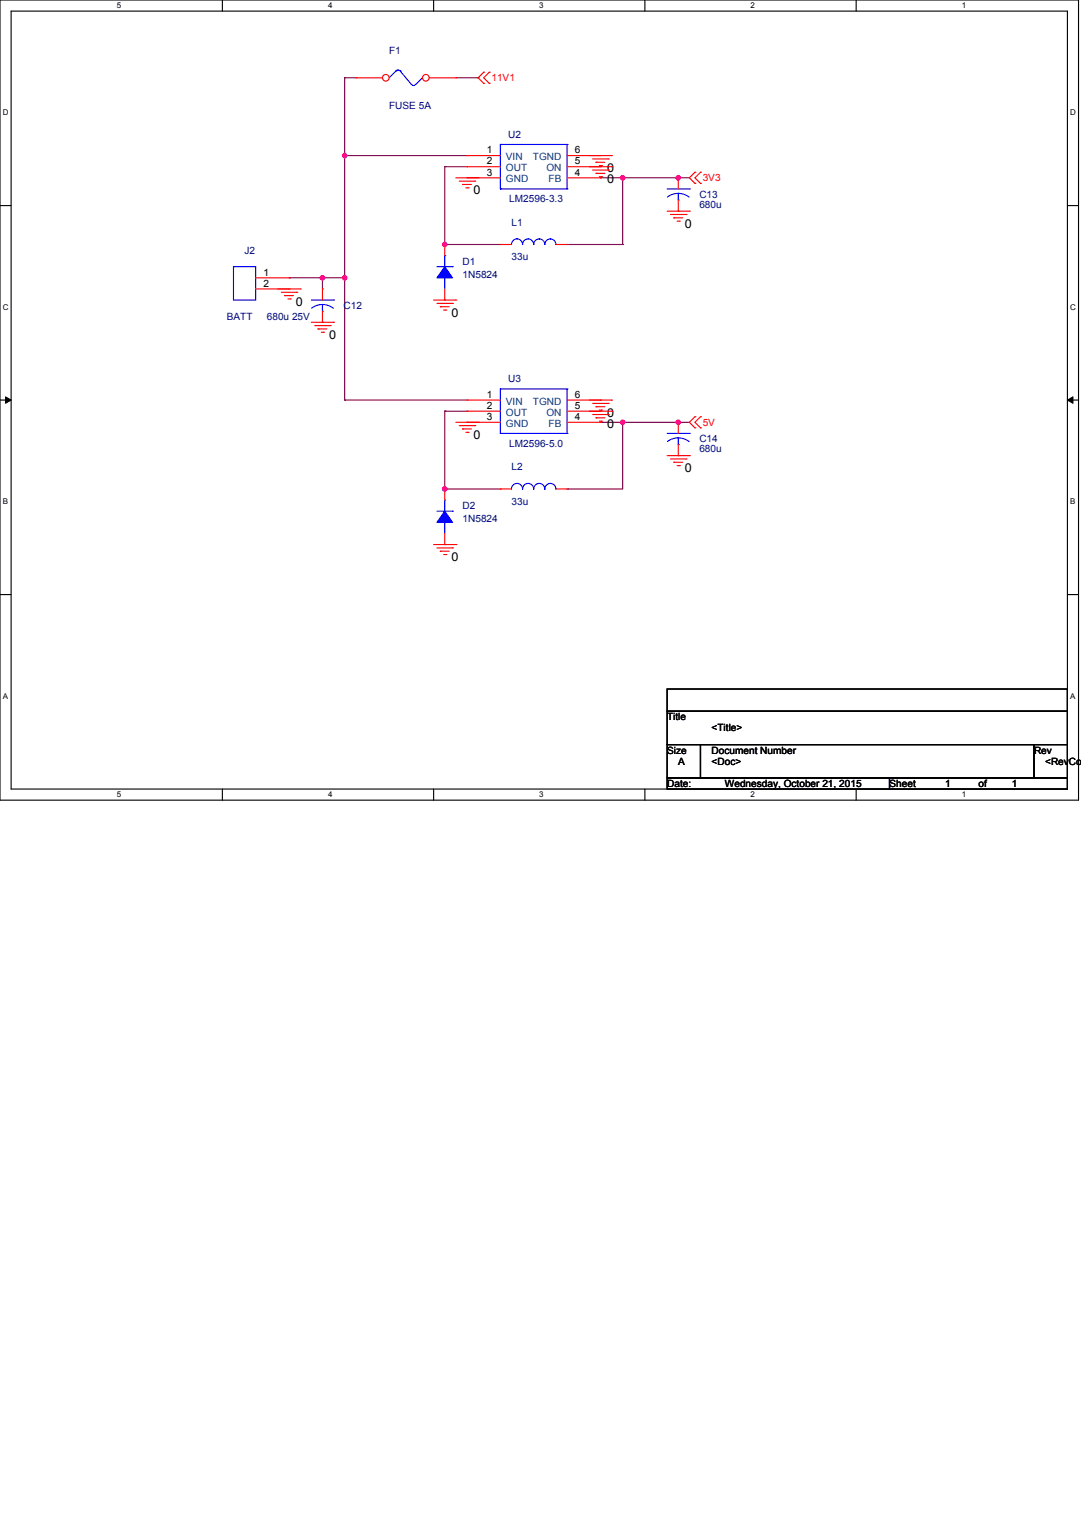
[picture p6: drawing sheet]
<svg xmlns="http://www.w3.org/2000/svg" width="210mm" height="297mm" viewBox="0 0 210 297" stroke-linecap="round" stroke-linejoin="round" font-family="sans-serif">
<path d="M0 0h209.4v155.4h-209.4zM2.2 2.2h205.1v151.1h-205.1z" fill="none" stroke="#000" stroke-width=".22"/>
<g fill="#fff">
<path d="M22.7 .2h.8v1.7h-.8z"/>
<path d="M22.7 153.5h.8v1.7h-.8z"/>
</g>
<path d="M43.2 0v2.2M43.2 153.3v2.1" fill="none" stroke="#000" stroke-width=".22"/>
<g fill="#fff">
<path d="M63.7 .2h.9v1.7h-.9z"/>
<path d="M63.7 153.5h.9v1.7h-.9z"/>
</g>
<path d="M84.2 0v2.2M84.2 153.3v2.1" fill="none" stroke="#000" stroke-width=".22"/>
<g fill="#fff">
<path d="M104.7 .2h.9v1.7h-.9z"/>
<path d="M104.7 153.5h.9v1.7h-.9z"/>
</g>
<path d="M125.2 0v2.2M125.2 153.3v2.1" fill="none" stroke="#000" stroke-width=".22"/>
<g fill="#fff">
<path d="M145.7 .2h.9v1.7h-.9z"/>
<path d="M145.7 153.5h.9v1.7h-.9z"/>
</g>
<path d="M166.2 0v2.2M166.2 153.3v2.1" fill="none" stroke="#000" stroke-width=".22"/>
<g fill="#fff">
<path d="M186.8 .2h.8v1.7h-.8z"/>
<path d="M186.8 153.5h.8v1.7h-.8z"/>
<path d="M.5 21.1h1.2v1.7h-1.2z"/>
<path d="M207.8 21.1h1.1v1.7h-1.1z"/>
<path d="M.5 58.8h1.2v1.7h-1.2z"/>
<path d="M207.8 58.8h1.1v1.7h-1.1z"/>
</g>
<path d="M0 39.9h2.2M207.3 39.9h2.1" fill="none" stroke="#000" stroke-width=".22"/>
<g fill="#fff">
<path d="M.5 96.6h1.1v1.7h-1.1z"/>
<path d="M207.8 96.6h1v1.7h-1z"/>
</g>
<path d="M0 77.7h2.2M207.3 77.7h2.1" fill="none" stroke="#000" stroke-width=".22"/>
<path d="M1.1 77.1l1.1 .6-1.1 .6zM207.3 77.7l1-.6v1.2z" fill="#000"/>
<path d="M1.1 77.1l1.1 .6-1.1 .6zM207.3 77.7l1-.6v1.2z" fill="none" stroke="#000" stroke-width=".19"/>
<g fill="#fff">
<path d="M.5 134.4h1.1v1.7h-1.1z"/>
<path d="M207.8 134.4h1v1.7h-1z"/>
</g>
<path d="M0 115.5h2.2M207.3 115.5h2.1" fill="none" stroke="#000" stroke-width=".22"/>
<path d="M66.9 30.2h.1M66.9 30.2h23.8M62.6 54h.1M62.6 54h4.3M66.9 54h.1M66.9 54v23.7M66.9 77.7h.1M66.9 77.7h23.8" fill="none" stroke="#800040" stroke-width=".22"/>
<circle cx="66.9" cy="54" r=".43" fill="#f0f"/>
<circle cx="66.9" cy="54" r=".43" fill="none" stroke="#f0f" stroke-width=".22"/>
<path d="M66.9 30.2v23.8M66.9 54h.1" fill="none" stroke="#800040" stroke-width=".22"/>
<circle cx="66.9" cy="30.2" r=".43" fill="#f0f"/>
<circle cx="66.9" cy="30.2" r=".43" fill="none" stroke="#f0f" stroke-width=".22"/>
<path d="M62.6 54h.1M62.6 54v2.1" fill="none" stroke="#800040" stroke-width=".22"/>
<circle cx="62.6" cy="54" r=".43" fill="#f0f"/>
<circle cx="62.6" cy="54" r=".43" fill="none" stroke="#f0f" stroke-width=".22"/>
<path d="M131.7 34.5h.1M131.7 34.5h2.2M56.1 54h.1M56.1 54h6.5" fill="none" stroke="#800040" stroke-width=".22"/>
<circle cx="131.7" cy="34.5" r=".43" fill="#f0f"/>
<circle cx="131.7" cy="34.5" r=".43" fill="none" stroke="#f0f" stroke-width=".22"/>
<path d="M131.7 82h.1M131.7 82h2.2" fill="none" stroke="#800040" stroke-width=".22"/>
<circle cx="131.7" cy="82" r=".43" fill="#f0f"/>
<circle cx="131.7" cy="82" r=".43" fill="none" stroke="#f0f" stroke-width=".22"/>
<path d="M86.4 32.4h.1M86.4 32.4h4.3M86.4 32.4v15.1M120.9 34.5h.1M120.9 34.5h10.8M86.4 47.5h.1M120.9 82h.1M120.9 82h10.8" fill="none" stroke="#800040" stroke-width=".22"/>
<circle cx="86.4" cy="47.5" r=".43" fill="#f0f"/>
<circle cx="86.4" cy="47.5" r=".43" fill="none" stroke="#f0f" stroke-width=".22"/>
<path d="M120.9 34.5h.1M120.9 34.5v13M86.4 47.5h.1M86.4 47.5h10.8M110.1 47.5h10.8M120.9 47.5h.1" fill="none" stroke="#800040" stroke-width=".22"/>
<circle cx="120.9" cy="34.5" r=".43" fill="#f0f"/>
<circle cx="120.9" cy="34.5" r=".43" fill="none" stroke="#f0f" stroke-width=".22"/>
<path d="M116.6 34.5h.1M116.6 34.5h4.3M86.4 79.9h.1M86.4 79.9v15.1" fill="none" stroke="#800040" stroke-width=".22"/>
<circle cx="86.4" cy="95" r=".43" fill="#f0f"/>
<circle cx="86.4" cy="95" r=".43" fill="none" stroke="#f0f" stroke-width=".22"/>
<path d="M86.4 79.9h.1M86.4 79.9h4.3M86.4 95h.1M86.4 95h10.8M110.1 95h.1M120.9 82h.1M120.9 82v13h-10.8" fill="none" stroke="#800040" stroke-width=".22"/>
<circle cx="120.9" cy="82" r=".43" fill="#f0f"/>
<circle cx="120.9" cy="82" r=".43" fill="none" stroke="#f0f" stroke-width=".22"/>
<path d="M66.9 15.1h.1M66.9 15.1v15.1M66.9 15.1h2.2M88.5 15.1h4.3M92.8 15.1h.1M66.9 30.2h.1M116.6 82h.1M116.6 82h4.3" fill="none" stroke="#800040" stroke-width=".22"/>
<g fill="none" stroke="#f00" stroke-width=".22">
<path d="M93.9 14h.1M93.9 16.2h.1M93.9 14l-1.1 1.1 1.1 1.1M95 16.2h.1M95 14h.1M95 14l-1.1 1.1 1.1 1.1M88.5 34.5h8.7M89.2 35.2h3M89.8 35.8h.1M89.8 35.8h1.7M90.5 36.5h.4M90.7 30.2h.1"/>
<path d="M90.7 32.4h.1M90.7 34.5h.1M90.7 30.2h6.5M90.7 32.4h6.5M90.9 36.5h.1M92.2 35.2h.1M92.8 34.5h.1M110.1 34.5h6.5M110.1 30.2h8.6M110.1 32.4h8.6M115.1 30.9h3M115.1 33h3"/>
<path d="M115.7 31.5h.1M115.7 33.7h.1M115.7 31.5h1.7M115.7 33.7h1.7M116.4 32.2h.4M116.4 34.3h.4M116.6 34.5h.1M116.6 32.4h.1M116.6 30.2h.1M116.8 32.2h.1M116.8 34.3h.1M118.1 30.9h.1"/>
<path d="M118.1 33h.1M118.7 30.2h.1M118.7 32.4h.1M131.7 34.5h.1M131.7 34.5v2.2M131.7 38.9v2.1M134.9 33.5h.1M134.9 35.6h.1M134.9 33.5l-1 1 1 1.1M136 35.6h.1M136 33.5h.1M136 33.5l-1.1 1 1.1 1.1"/>
<path d="M54 56.1h4.3M54.6 56.8h3M55.3 57.4h.1M55.3 57.4h1.7M55.9 58.1h.4M56.3 58.1h.1M57.6 56.8h.1M58.3 56.1h.1M84.2 58.3h4.3M84.8 58.9h3.1M85.5 59.6h.1M85.5 59.6h1.7"/>
<path d="M87.9 58.9h.1M88.5 58.3h.1M129.5 41h4.4M130.2 41.7h3M130.8 42.3h.1M130.8 42.3h1.8M131.5 43h.4M131.7 41h.1M131.9 43h.1M133.2 41.7h.1M133.9 41h.1M60.5 62.6h4.3"/>
<path d="M61.1 63.3h3M61.7 63.9h.1M61.7 63.9h1.8M62.4 64.6h.4M62.8 64.6h.1M64.1 63.3h.1M64.8 62.6h.1M86.1 60.2h.5M86.6 60.2h.1M114.4 77.7h4.3M114.4 79.9h4.3M115.1 78.4h3"/>
<path d="M115.7 79h.1M115.7 79h1.7M116.4 79.7h.4M116.8 79.7h.1M118.1 78.4h.1M118.7 77.7h.1M118.7 79.9h.1M88.5 82h4.3M89.2 82.7h3M89.8 83.3h.1M89.8 83.3h1.7M90.5 84h.4"/>
<path d="M90.9 84h.1M92.2 82.7h.1M92.8 82h.1M97.2 95h.1M97.2 95h2.1M107.9 95h2.2M110.1 95h.1M115.1 80.5h3M115.7 81.2h.1M115.7 81.2h1.7M116.4 81.8h.4M116.8 81.8h.1"/>
<path d="M118.1 80.5h.1M129.5 88.5h4.4M130.2 89.2h3M130.8 89.8h.1M130.8 89.8h1.8M131.5 90.5h.4M131.9 90.5h.1M133.2 89.2h.1M133.9 88.5h.1M134.9 81h.1M134.9 83.1h.1M134.9 81l-1 1 1 1.1"/>
<path d="M136 83.1h.1M136 81h.1M136 81l-1.1 1 1.1 1.1M84.2 105.8h4.3M84.8 106.4h3.1M85.5 107.1h.1M85.5 107.1h1.7M86.1 107.7h.5M86.6 107.7h.1M87.9 106.4h.1M88.5 105.8h.1"/>
</g>
<path d="M129.5 133.9h77.8v4.3h-77.8zM129.5 138.2h77.8v6.5h-77.8zM129.5 144.7h6.5v6.4h-6.5zM129.5 151.1h43.2v2.2h-43.2zM136 144.7h64.8v6.4h-64.8zM172.7 151.1h34.6v2.2h-34.6zM200.8 144.7h6.5v6.4h-6.5z" fill="none" stroke="#000" stroke-width=".22"/>
<g fill="none" stroke="#00f" stroke-width=".22">
<path d="M97.2 36.7h.1M97.2 28.1h.1M97.2 28.1v8.6M97.2 36.7h12.9M97.2 28.1h12.9M110.1 36.7h.1M110.1 28.1h.1M110.1 28.1v8.6M129.5 36.7h4.4M131.7 38.9h.1M131.7 37.6l1.3 .2 .8 .5M131.7 37.6l-.9 .1-1.2 .6"/>
<path d="M131.7 37.6v1.3M133.9 36.7h.1M84.8 51.8h3.1M86.4 54h.1M86.4 49.7h.1M86.4 49.7v2.1M86.4 54v2.1M87.9 51.8h.1M99.3 95a1.07 1.07 0 0 1 1.1-1.1 1.08 1.08 0 0 1 1.1 1.1 1.07 1.07 0 0 1 1.1-1.1 1.08 1.08 0 0 1 1 1.1 1.07 1.07 0 0 1 1.1-1.1 1.08 1.08 0 0 1 1.1 1.1 1.07 1.07 0 0 1 1.1-1.1 1.08 1.08 0 0 1 1 1.1"/>
</g>
<path d="M86.4 51.8l1.5 2.2h-3.1z" fill-rule="evenodd" fill="#00f"/>
<g fill="none" stroke="#00f" stroke-width=".22">
<path d="M86.4 51.8l1.5 2.2h-3.1zM97.2 75.6h.1M97.2 75.6v8.6M97.2 75.6h12.9M110.1 75.6h.1M110.1 75.6v8.6M84.8 99.3h3.1M86.4 97.2h.1M86.4 97.2v2.1M87.9 99.3h.1M97.2 84.2h.1M97.2 84.2h12.9"/>
<path d="M110.1 84.2h.1M129.5 84.2h4.4M131.7 86.4h.1M131.7 85.1l1.3 .2 .8 .5M131.7 85.1l-.9 .1-1.2 .6M131.7 85.1v1.3M133.9 84.2h.1M86.4 101.5h.1M86.4 101.5v2.1"/>
</g>
<g fill="none" stroke="#f00" stroke-width=".22">
<path d="M86.4 58.3h.1M86.4 47.5h.1M86.4 47.5v2.2M86.4 56.1v2.2M90.7 77.7h.1M90.7 79.9h.1M90.7 77.7h6.5M90.7 79.9h6.5M110.1 77.7h6.5M110.1 79.9h6.5M116.6 79.9h.1M116.6 77.7h.1"/>
<path d="M90.7 82h.1M90.7 82h6.5M110.1 82h6.5M116.6 82h.1M131.7 82h.1M131.7 88.5h.1M131.7 82v2.2M131.7 86.4v2.1"/>
</g>
<path d="M86.4 99.3l1.5 2.2h-3.1z" fill-rule="evenodd" fill="#00f"/>
<path d="M76.8 13.8l.5-.2 .4 .2M76.9 13.8h.1M76.9 13.8l-1.3 1.3M77.7 13.8h.1M77.7 13.8l2.2 2.6M80.7 16.4a.42 .42 0 0 1-.4 .2 .42 .42 0 0 1-.4-.2M82 15.1h.1M82 15.1l-1.3 1.3M86.4 99.3l1.5 2.2h-3.1z" fill="none" stroke="#00f" stroke-width=".22"/>
<path d="M86.4 95h.1M86.4 95v2.2M86.4 105.8h.1M86.4 103.6v2.2" fill="none" stroke="#f00" stroke-width=".22"/>
<circle cx="74.9" cy="15.1" r=".64" fill="#fff"/>
<g fill="none" stroke="#f00" stroke-width=".22">
<path d="M69.1 15.1h.1M69.1 15.1h5.2"/>
<circle cx="74.9" cy="15.1" r=".64"/>
</g>
<circle cx="82.7" cy="15.1" r=".64" fill="#fff"/>
<g fill="none" stroke="#f00" stroke-width=".22">
<path d="M83.3 15.1h5.2M88.5 15.1h.1M49.7 54h6.4M49.7 56.1h6.4M56.1 54h.1M56.1 56.1h.1M62.6 56.1h.1M62.6 56.1v2.2M97.2 47.5h.1M97.2 47.5h2.1M107.9 47.5h2.2M110.1 47.5h.1"/>
<path d="M62.6 62.6h.1M62.6 60.5v2.1"/>
<circle cx="82.7" cy="15.1" r=".64"/>
</g>
<path d="M45.3 51.8h4.4v6.5h-4.4zM60.5 58.3h4.3M62.6 59.2l1.3 .2 .8 .5M62.6 59.2l-.9 .1-1.2 .6M62.6 59.2v1.3M64.8 58.3h.1M99.3 47.5a1.07 1.07 0 0 1 1.1-1.1 1.08 1.08 0 0 1 1.1 1.1 1.07 1.07 0 0 1 1.1-1.1 1.08 1.08 0 0 1 1 1.1 1.07 1.07 0 0 1 1.1-1.1 1.08 1.08 0 0 1 1.1 1.1 1.07 1.07 0 0 1 1.1-1.1 1.08 1.08 0 0 1 1 1.1M62.6 60.5h.1" fill="none" stroke="#00f" stroke-width=".22"/>
<circle cx="66.9" cy="54" r=".43" fill="#f0f"/>
<circle cx="66.9" cy="54" r=".43" fill="none" stroke="#f0f" stroke-width=".22"/>
<circle cx="66.9" cy="30.2" r=".43" fill="#f0f"/>
<circle cx="66.9" cy="30.2" r=".43" fill="none" stroke="#f0f" stroke-width=".22"/>
<circle cx="62.6" cy="54" r=".43" fill="#f0f"/>
<circle cx="62.6" cy="54" r=".43" fill="none" stroke="#f0f" stroke-width=".22"/>
<circle cx="131.7" cy="34.5" r=".43" fill="#f0f"/>
<circle cx="131.7" cy="34.5" r=".43" fill="none" stroke="#f0f" stroke-width=".22"/>
<circle cx="131.7" cy="82" r=".43" fill="#f0f"/>
<circle cx="131.7" cy="82" r=".43" fill="none" stroke="#f0f" stroke-width=".22"/>
<circle cx="86.4" cy="47.5" r=".43" fill="#f0f"/>
<circle cx="86.4" cy="47.5" r=".43" fill="none" stroke="#f0f" stroke-width=".22"/>
<circle cx="120.9" cy="34.5" r=".43" fill="#f0f"/>
<circle cx="120.9" cy="34.5" r=".43" fill="none" stroke="#f0f" stroke-width=".22"/>
<circle cx="86.4" cy="95" r=".43" fill="#f0f"/>
<circle cx="86.4" cy="95" r=".43" fill="none" stroke="#f0f" stroke-width=".22"/>
<circle cx="120.9" cy="82" r=".43" fill="#f0f"/>
<circle cx="120.9" cy="82" r=".43" fill="none" stroke="#f0f" stroke-width=".22"/>
<g font-size="2.4">
<text x="117.9" y="33.5">0</text>
<text x="117.9" y="35.6">0</text>
<text x="92" y="37.8">0</text>
<text x="133" y="44.3">0</text>
<text x="57.4" y="59.4">0</text>
<text x="63.9" y="65.8">0</text>
<text x="87.7" y="61.5">0</text>
<text x="117.9" y="81">0</text>
<text x="117.9" y="83.1">0</text>
<text x="92" y="85.3">0</text>
<text x="133" y="91.8">0</text>
<text x="87.7" y="109">0</text>
</g>
<g font-size="1.9" fill="#000080">
<text x="75.6" y="10.4">F1</text>
<text x="75.6" y="21.2">FUSE 5A</text>
<text x="98.7" y="26.8">U2</text>
<text x="98.9" y="39.3">LM2596-3.3</text>
<text x="135.8" y="38.5">C13</text>
<text x="135.8" y="40.4">680u</text>
<text x="99.3" y="43.9">L1</text>
<text x="47.5" y="49.3">J2</text>
<text x="89.8" y="51.4">D1</text>
<text x="99.3" y="50.6">33u</text>
<text x="89.8" y="54">1N5824</text>
<text x="44" y="62.2">BATT</text>
<text x="51.8" y="62.2">680u 25V</text>
<text x="66.7" y="60.1">C12</text>
<text x="98.7" y="74.3">U3</text>
<text x="98.9" y="86.8">LM2596-5.0</text>
<text x="135.8" y="86">C14</text>
<text x="135.8" y="87.9">680u</text>
<text x="99.3" y="91.4">L2</text>
<text x="89.8" y="98.9">D2</text>
<text x="89.8" y="101.5">1N5824</text>
<text x="99.3" y="98.1">33u</text>
</g>
<g font-size="1.9" fill="#f00">
<text x="95.4" y="15.8">11V1</text>
<text x="136.4" y="35.2">3V3</text>
<text x="136.4" y="82.7">5V</text>
</g>
<g font-size="1.9">
<text x="94.6" y="29.8">1</text>
<text x="111.6" y="29.8">6</text>
<text x="94.6" y="31.9">2</text>
<text x="94.6" y="34.1">3</text>
<text x="111.6" y="34.1">4</text>
<text x="111.6" y="31.9">5</text>
<text x="51.2" y="53.5">1</text>
<text x="51.2" y="55.7">2</text>
<text x="94.6" y="77.3">1</text>
<text x="111.6" y="77.3">6</text>
<text x="94.6" y="79.4">2</text>
<text x="94.6" y="81.6">3</text>
<text x="111.6" y="81.6">4</text>
<text x="111.6" y="79.4">5</text>
<text x="129.5" y="139.9">Title</text>
<text x="138.2" y="142.1">&lt;Title&gt;</text>
<text x="129.5" y="146.4">Size</text>
<text x="131.7" y="148.6">A</text>
<text x="138.2" y="146.4">Document Number</text>
<text x="138.2" y="148.6">&lt;Doc&gt;</text>
<text x="200.8" y="146.4">Rev</text>
<text x="202.9" y="148.6">&lt;RevCod</text>
<text x="129.5" y="152.9">Date:</text>
<text x="140.8" y="152.9">Wednesday, October 21, 2015</text>
<text x="172.7" y="152.9">Sheet</text>
<text x="183.5" y="152.9">1</text>
<text x="190" y="152.9">of</text>
<text x="196.5" y="152.9">1</text>
</g>
<g font-size="1.9" fill="#004080">
<text x="98.2" y="31.1">VIN</text>
<text x="98.2" y="33.3">OUT</text>
<text x="98.2" y="35.4">GND</text>
<text x="103.5" y="31.1">TGND</text>
<text x="106.1" y="33.3">ON</text>
<text x="106.5" y="35.4">FB</text>
<text x="98.2" y="78.6">VIN</text>
<text x="98.2" y="80.8">OUT</text>
<text x="98.2" y="82.9">GND</text>
<text x="103.5" y="78.6">TGND</text>
<text x="106.1" y="80.8">ON</text>
<text x="106.5" y="82.9">FB</text>
</g>
<g font-size="1.5">
<text x="22.7" y="1.6">5</text>
<text x="63.7" y="1.6">4</text>
<text x="104.7" y="1.6">3</text>
<text x="145.7" y="1.6">2</text>
<text x="186.8" y="1.6">1</text>
<text x=".5" y="22.4">D</text>
<text x="207.8" y="22.4">D</text>
<text x=".5" y="60.2">C</text>
<text x="207.8" y="60.2">C</text>
<text x=".5" y="98">B</text>
<text x="207.8" y="98">B</text>
<text x=".5" y="135.8">A</text>
<text x="207.8" y="135.8">A</text>
<text x="22.7" y="154.9">5</text>
<text x="63.7" y="154.9">4</text>
<text x="104.7" y="154.9">3</text>
<text x="145.7" y="154.9">2</text>
<text x="186.8" y="154.9">1</text>
</g>
</svg>
